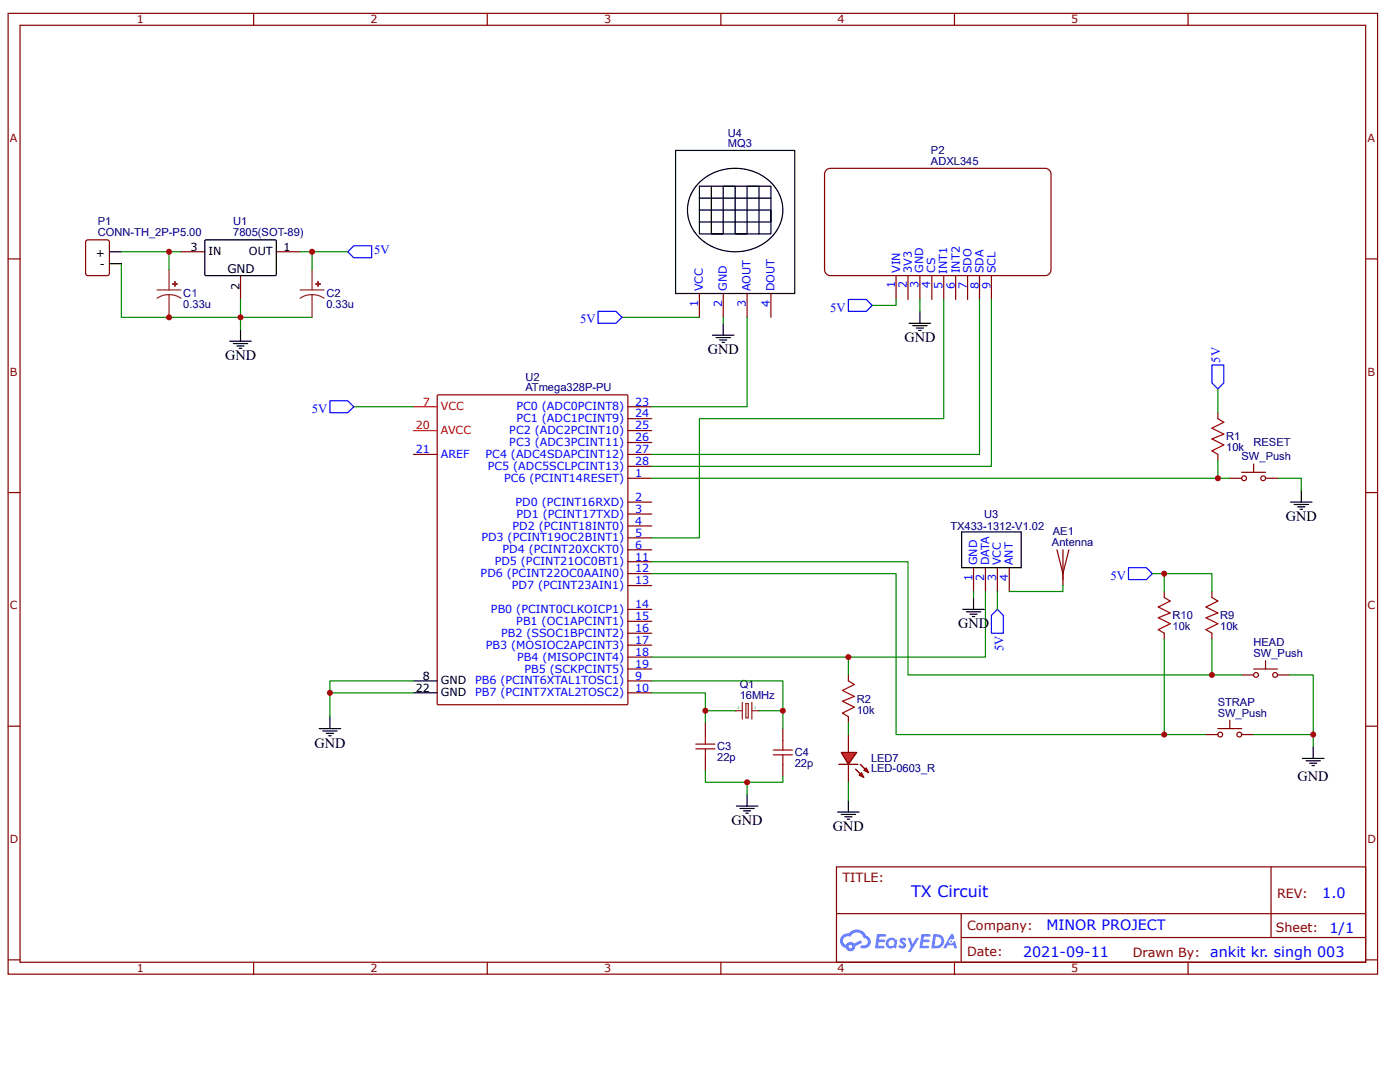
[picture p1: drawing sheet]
<svg xmlns="http://www.w3.org/2000/svg" width="279mm" height="216mm" viewBox="0 0 279 216" stroke-linecap="round" stroke-linejoin="round" font-family="sans-serif">
<g fill="none" stroke="#800" stroke-width=".24">
<path d="M1.6 2.7h273.3v191.7h-273.3zM4 5h268.5v187h-268.5zM50.6 2.7v2.3M97.2 2.7v2.3M143.9 2.7v2.3M190.5 2.7v2.3M237.1 2.7v2.3M1.6 51.7h2.4M272.5 51.7h2.4M1.6 98.3h2.4M272.5 98.3h2.4M1.6 144.9h2.4"/>
<path d="M272.5 144.9h2.4M166.9 173h105.6v19h-105.6zM253.7 173v14.1M1.6 191.5h2.4M50.6 192v2.4M97.2 192v2.4M143.9 192v2.4M167 182.3h105.5M190.5 192v2.4M191.8 187.1h80.7M191.8 182.3v9.5M237.1 192v2.4"/>
<path d="M272.5 191.5h2.4"/>
</g>
<g fill="#58f">
<path d="M179.7 187.3l.5-.2 .4 .1 .3 .2-.3 .4a.32 .32 0 0 0-.2-.2 .32 .32 0 0 0-.3 .1v.1a.8 .8 0 0 1 .6 .6 .8 .8 0 0 1-.2 .8h-.7l-.5-.3 .3-.4 .5 .3 .2-.1v-.2a.82 .82 0 0 1-.6-1.2z"/>
<path d="M181.2 187.1h.5l.4 1.3 .8-1.3h.5l-1.7 2.9h-.5l.6-1.1z"/>
<path d="M175 186.4l1.8 .1 .1 .2-.3 .2h-1.1l-.1 .6h1.1l.2 .2-.3 .3h-1l-.2 .7h1.1l.2 .1v.3l-1.9 .1z"/>
<path d="M183.9 186.4l1.8 .1v.2l-.2 .2h-1.1l-.1 .6h1l.2 .2-.2 .3h-1.1l-.1 .7h1l.2 .1v.3l-1.8 .1z"/>
<path d="M189.8 186.4h.5l.2 .9-.4 .2a.47 .47 0 0 0-.7 .2 .47 .47 0 0 0 .3 .6 .47 .47 0 0 0 .6-.4l.3-.2 .4 1.5h-.5l-.2-.6h-1.2l-.3 .6h-.6z"/>
<path d="M186.3 186.4l-.4 2.8h.9a1.42 1.42 0 0 0 1.6-1.4 1.42 1.42 0 0 0-1.7-1.4zM186.8 186.9a.94 .94 0 0 1 1.1 1 .94 .94 0 0 1-1.2 .8h-.2z"/>
<path d="M177 187.5a1.04 1.04 0 0 0 0 1.4 1.04 1.04 0 0 0 1.4 .2l.5 .1 .1-1.5-.3-.2a1 1 0 0 0-1.7 0zM177.2 188.2a.65 .65 0 0 1 1.3 0 .65 .65 0 0 1-1.3 0z"/>
<path d="M168.1 186.7a1.47 1.47 0 0 0 .7 2.5 .97 .97 0 0 0 1.1 .6 .97 .97 0 0 0 .8-1l1.3-.7-.3-.5-1.3 .7a.99 .99 0 0 0-1.6 .3 .94 .94 0 0 1-.4-1.3 .94 .94 0 0 1 1.3-.4 1.43 1.43 0 0 1 1.5-.8 1.43 1.43 0 0 1 1.2 1.1 .77 .77 0 0 1 .8 1 .77 .77 0 0 1-1.1 .4 .29 .29 0 0 0-.4 .3 .29 .29 0 0 0 .3 .3 1.34 1.34 0 0 0 1.7-.8 1.34 1.34 0 0 0-.9-1.7 2.12 2.12 0 0 0-3.5-.5l-.7 .1zM169.4 188.9a.37 .37 0 0 1 .7 0 .37 .37 0 0 1-.7 0z"/>
<circle cx="189.8" cy="187.8" r=".18"/>
</g>
<path d="M36.1 50.2h4.8M48 55v4.8M55.1 50.2h4.8" fill="none" stroke="#800" stroke-width=".24"/>
<path d="M40.9 47.9h14.1l.1 .2v6.7l-.2 .2h-13.9l-.1-.2z" fill="none" stroke="#000" stroke-width=".24"/>
<path d="M31.4 57.8h4.7M33.7 58.8a3.8 3.8 0 0 0-2.3 .7M33.7 58.8a3.9 3.9 0 0 1 2.4 .7M33.7 53.8v4M33.7 58.8v4.5" fill="none" stroke="#8d2323" stroke-width=".24"/>
<path d="M34.4 56.7h1z" fill="#8d2323"/>
<path d="M34.4 56.7h1z" fill="none" stroke="#8d2323" stroke-width=".24"/>
<path d="M34.9 56.2v.9z" fill="#8d2323"/>
<path d="M34.9 56.2v.9zM59.9 57.8h4.8M62.3 58.8a3.8 3.8 0 0 0-2.4 .7M62.3 58.8a3.9 3.9 0 0 1 2.4 .7M62.3 53.8v4M62.3 58.8v4.5" fill="none" stroke="#8d2323" stroke-width=".24"/>
<path d="M63 56.7h.9z" fill="#8d2323"/>
<path d="M63 56.7h.9z" fill="none" stroke="#8d2323" stroke-width=".24"/>
<path d="M63.4 56.2l.1 .9z" fill="#8d2323"/>
<path d="M63.4 56.2l.1 .9zM146.7 141.8h.1M146.7 141.8h1.4M148.1 140.2v3.3M148.9 140.4h.4v2.8h-.4zM150 141.8h1.5M150 140.2v3.3M151.5 141.8h.1" fill="none" stroke="#8d2323" stroke-width=".24"/>
<g fill="none" stroke="#000" stroke-width=".24">
<path d="M134.8 30h23.8v28.6h-23.8zM139.6 36.4a10.2 10.2 0 0 1 15.8 2.1 7.9 7.9 0 0 1-4.8 11 10 10 0 0 1-12.9-4.9 7.5 7.5 0 0 1 1.9-8.2zM139.6 37.2h14.3v9.5h-14.3zM139.6 39.5h14.3M142 37.2v9.5h2.3v-9.5h2.4v9.5h2.4v-9.5h2.4v9.5M21.8 52.6h2.4M21.8 50.2h2.4M139.6 41.9h14.3v2.4h-14.3M45.9 68.1h4.2M46.6 68.6h2.8M47.3 69h1.4M47.8 69.5h.4"/>
<path d="M48 65.7v2.4M142.2 66.9h4.3M142.9 67.4h2.9M143.6 67.8h1.5M144.1 68.3h.5M144.3 64.5v2.4M181.4 64.5h4.3M182.2 65h2.8M182.9 65.5h1.4M183.3 65.9h.5M183.6 62.1v2.4M259.7 97.8v2.4"/>
<path d="M191.9 106.1h11.9v7.2h-11.9zM194.3 119.2v2.4M257.6 100.2h4.2M258.3 100.7h2.8M259 101.1h1.4M259.5 101.6h.4M82.5 135.9h4.8M82.5 138.2h4.8M192.1 121.6h4.3M192.9 122.1h2.8M193.6 122.5h1.4M194.1 123h.4"/>
<path d="M63.7 145.4h4.3M64.4 145.9h2.9M65.1 146.3h1.5M65.6 146.8h.5M65.8 143v2.4M149.1 158.5v2.3M259.9 151.3h4.3M260.7 151.8h2.8M261.4 152.3h1.4M261.8 152.8h.5M262.1 149v2.3M147 160.8h4.2"/>
<path d="M147.7 161.3h2.8M148.4 161.8h1.4M148.9 162.3h.4"/>
</g>
<g fill="none" stroke="#080" stroke-width=".24">
<path d="M24.2 52.6v10.7h23.8v-3.5M24.2 50.2h11.9M33.7 50.2v3.6M59.9 50.2h2.4v3.6M62.3 50.2h7.1M178.8 59.8v1.1h-4.7M183.6 59.8v2.3M188.3 59.8v23.7h-48.7v23.8h-9.5M195.5 59.8v30.9h-65.4M197.9 59.8v33.3h-67.8M62.3 63.3h-14.3v2.4M124.1 63.3h15.5"/>
<path d="M144.3 63.3v1.2M149.1 63.3v17.9h-19M243.1 77.6v4.7M70.6 81.2h11.9M130.1 95.4h115.3M243.1 91.9v3.5M254.9 95.4h4.8v2.4M130.1 112.1h51.1v22.6h60.7M130.1 114.5h48.7v32.1h53.5M194.3 118v1.2M196.7 118v13.1h-66.6M199 118v3.6"/>
<path d="M212.1 116.8v1.2h-10.7M230 114.5h11.9v3.5M232.3 114.5v3.5M82.5 138.2h-16.7v4.8M82.5 135.9h-16.7v2.3M130.1 138.2h10.7v3.6h5.9M130.1 135.9h26.1v5.9h-4.7M232.3 127.5v19.1h8.4M241.9 127.5v7.2h5.9M257.3 134.7h4.8v14.3M140.8 153.7v2.4h15.4v-1.2M140.8 141.8v2.4"/>
<path d="M156.2 141.8v3.6M250.2 146.6h11.9"/>
</g>
<g fill="none" stroke="#800" stroke-width=".24">
<path d="M164.9 33.9l.8-.3h42.9a1.19 1.19 0 0 1 1.2 1.2v19a1.19 1.19 0 0 1-1.2 1.2h-42.9a1.19 1.19 0 0 1-1.1-1.2v-19zM17.2 48l.4-.1h3.8l.4 .2v6.4l-.2 .4-4 .1-.4-.2-.1-6.5zM139.6 58.6v4.7M144.3 58.6v4.7M149.1 58.6v4.7M153.9 58.6v4.7M178.8 55v4.8M181.2 55v4.8M183.6 55v4.8M186 55v4.8M188.3 55v4.8M190.7 55v4.8"/>
<path d="M193.1 55v4.8M195.5 55v4.8M197.9 55v4.8M87.3 78.9l37.8-.1 .2 .1v61.5l-.1 .2h-37.7l-.2-.1zM82.5 90.7h4.8M125.3 95.4h4.8M125.3 90.7h4.8M125.3 81.2h4.8M125.3 83.5h4.8M125.3 85.9h4.8M125.3 88.3h4.8M125.3 93.1h4.8"/>
<path d="M243.1 82.3v1.2M243.1 90.7v1.2M125.3 100.2h4.8M125.3 102.6h4.8M125.3 104.9h4.8M125.3 107.3h4.8M125.3 109.7h4.8M125.3 112.1h4.8M125.3 114.5h4.8M125.3 116.8h4.8M194.3 113.3v4.7M196.7 113.3v4.7"/>
<path d="M199 113.3v4.7M201.4 113.3v4.7M232.3 118v1.2M241.9 118v1.2M125.3 135.9h4.8M125.3 138.2h4.8M125.3 121.6h4.8M125.3 124h4.8M125.3 126.4h4.8M125.3 128.7h4.8M125.3 131.1h4.8M125.3 133.5h4.8"/>
<path d="M169.3 134.7v1.2M232.3 126.4v1.1M241.9 126.4v1.1M140.8 144.2v2.4M140.8 151.3v2.4M156.2 145.4v2.4M156.2 152.5v2.4M169.3 143v1.2"/>
</g>
<path d="M82.5 81.2h4.8M82.5 85.9h4.8" fill="none" stroke="#f00" stroke-width=".24"/>
<path d="M243.1 83.5l1.1 .8-2.3 1.1 2.3 1.2-2.3 1 2.3 1.2-2.3 1.2 1.2 .7M232.3 119.2l1.2 .7-2.3 1.2 2.3 1.2-2.3 1 2.3 1.2-2.3 1.1 1.1 .8M241.9 119.2l1.2 .7-2.4 1.2 2.4 1.2-2.4 1 2.4 1.2-2.4 1.1 1.2 .8M169.3 135.9l1.2 .7-2.4 1.2 2.4 1.2-2.4 .9 2.4 1.2-2.4 1.2 1.2 .7M138.9 149.4h3.8M138.9 148.5h3.8M140.8 146.6v1.9M140.8 149.4v1.9M154.3 150.6h3.8M154.3 149.7h3.8M156.2 147.8v1.9M156.2 150.6v1.9" fill="none" stroke="#a00000" stroke-width=".24"/>
<g fill="none" stroke="#840000" stroke-width=".24">
<path d="M245.4 95.4h2.4M247.8 94.2h4.8M248.8 95.4a.48 .48 0 0 0-.7-.4 .48 .48 0 0 0-.1 .8 .48 .48 0 0 0 .8-.3M250.2 92.6v1.6M254.9 95.4h-2.3a.48 .48 0 0 0-.7-.4 .48 .48 0 0 0-.1 .8 .48 .48 0 0 0 .8-.3M210.9 109.7l1.2 4.8 1.2-4.8M212.1 109.7v7.1M247.8 134.7h2.4M250.2 133.5h4.7M251.1 134.7a.48 .48 0 0 0-.6-.4 .48 .48 0 0 0-.1 .8 .48 .48 0 0 0 .7-.3M252.6 131.8v1.7M257.3 134.7h-2.4a.48 .48 0 0 0-.6-.4 .48 .48 0 0 0-.1 .8 .48 .48 0 0 0 .7-.3"/>
<path d="M240.7 146.6h2.4M243.1 145.4h4.7M244 146.6a.48 .48 0 0 0-.7-.5 .48 .48 0 0 0-.1 .9 .48 .48 0 0 0 .8-.3M245.4 143.7v1.7M250.2 146.6h-2.4a.48 .48 0 0 0-.7-.5 .48 .48 0 0 0-.1 .9 .48 .48 0 0 0 .8-.3"/>
</g>
<path d="M70.6 49h3.6v2.4h-3.6l-1.2-1.2zM169.3 59.8h3.6l1.2 1.1-1.2 1.2h-3.6zM65.8 80h3.6l1.2 1.2-1.2 1.1h-3.6zM119.4 62.1h3.5l1.2 1.2-1.2 1.2h-3.5zM241.9 72.8h2.3v3.6l-1.1 1.2-1.2-1.2zM225.2 113.3h3.6l1.2 1.2-1.2 1.2h-3.6zM199 121.6l1.2 1.2v3.6h-2.3v-3.6z" fill="none" stroke="#00f" stroke-width=".24"/>
<path d="M167.9 150.1h3.1l-1.7 2.4z" fill="#f00"/>
<path d="M167.4 152.5h3.8M167.9 150.1h3.1l-1.7 2.4z" fill="none" stroke="#800" stroke-width=".24"/>
<path d="M167.4 152.5h3.8" fill="none" stroke="#f00" stroke-width=".2"/>
<path d="M171.7 152.5l.9 1z" fill="#800"/>
<path d="M171.7 152.5l.9 1" fill="none" stroke="#800" stroke-width=".24"/>
<path d="M170.7 153.5l1 .9z" fill="#800"/>
<path d="M170.7 153.5l1 .9" fill="none" stroke="#800" stroke-width=".24"/>
<path d="M172.4 153.7l.5-.5 .5 1z" fill="#f00"/>
<path d="M172.4 153.7l.5-.5 .5 1z" fill="none" stroke="#800" stroke-width=".24"/>
<path d="M171.5 154.7l.4-.5 .5 .9z" fill="#f00"/>
<path d="M169.3 146.6v3.5M169.3 152.5v3.6M171.5 154.7l.4-.5 .5 .9z" fill="none" stroke="#800" stroke-width=".24"/>
<path d="M169.3 159.7v2.3M167.2 162h4.3M167.9 162.5h2.8M168.6 163h1.4M169.1 163.5h.5" fill="none" stroke="#000" stroke-width=".24"/>
<path d="M169.3 131.1v3.6M149.1 156.1v2.4M169.3 144.2v2.4M169.3 156.1v3.6" fill="none" stroke="#080" stroke-width=".24"/>
<g fill="#c00">
<circle cx="48" cy="63.3" r=".59"/>
<circle cx="33.7" cy="63.3" r=".59"/>
<circle cx="33.7" cy="50.2" r=".59"/>
<circle cx="156.2" cy="141.8" r=".59"/>
<circle cx="140.8" cy="141.8" r=".59"/>
<circle cx="62.3" cy="50.2" r=".59"/>
<circle cx="243.1" cy="95.4" r=".59"/>
<circle cx="65.8" cy="138.2" r=".59"/>
<circle cx="232.3" cy="114.5" r=".59"/>
<circle cx="262.1" cy="146.6" r=".59"/>
<circle cx="241.9" cy="134.7" r=".59"/>
<circle cx="232.3" cy="146.6" r=".59"/>
<circle cx="169.3" cy="131.1" r=".59"/>
<circle cx="149.1" cy="156.1" r=".59"/>
</g>
<text font-size="3.2" fill="#00f" x="181.8" y="179.1">TX Circuit</text>
<g font-size="2.9">
<text x="44.9" y="71.9">GND</text>
<text x="141.2" y="70.7">GND</text>
<text x="180.5" y="68.3">GND</text>
<text x="256.6" y="104">GND</text>
<text x="191.2" y="125.4">GND</text>
<text x="62.8" y="149.2">GND</text>
<text x="258.9" y="155.9">GND</text>
<text x="146" y="164.7">GND</text>
<text x="166.2" y="165.8">GND</text>
</g>
<g font-size="2.9" fill="#00f">
<text x="263.9" y="179.2">1.0</text>
<text x="208.9" y="185.7">MINOR PROJECT</text>
<text x="204.2" y="190.9">2021-09-11</text>
<text x="241.5" y="190.9">ankit kr. singh 003</text>
<text x="265.3" y="186.2">1/1</text>
</g>
<g font-size="2.5" fill="#00f">
<text x="74.6" y="50.7">5V</text>
<text x="115.8" y="64.5">5V</text>
<text x="165.7" y="62.2">5V</text>
<text x="243.5" y="72.4" transform="rotate(-90 243.5 72.4)">5V</text>
<text x="62.2" y="82.4">5V</text>
<text x="221.6" y="115.7">5V</text>
<text x="200.3" y="130" transform="rotate(-90 200.3 130)">5V</text>
</g>
<g font-size="2.5" fill="#800">
<text x="168.1" y="176.1">TITLE:</text>
<text x="254.9" y="179.2">REV:</text>
<text x="193" y="185.6">Company:</text>
<text x="193" y="190.8">Date:</text>
<text x="226.1" y="190.9">Drawn By:</text>
<text x="254.6" y="186.1">Sheet:</text>
</g>
<text font-size="2.4" x="45.4" y="54.5">GND</text>
<g font-size="2.2" fill="#800">
<text x="27.3" y="4.7">1</text>
<text x="73.9" y="4.7">2</text>
<text x="120.6" y="4.7">3</text>
<text x="167.2" y="4.7">4</text>
<text x="213.8" y="4.7">5</text>
<text x="2" y="28.4">A</text>
<text x="272.9" y="28.4">A</text>
<text x="2" y="75">B</text>
<text x="272.9" y="75">B</text>
<text x="2" y="121.6">C</text>
<text x="272.9" y="121.6">C</text>
<text x="2" y="168.2">D</text>
<text x="272.9" y="168.2">D</text>
<text x="27.3" y="194">1</text>
<text x="73.9" y="194">2</text>
<text x="120.6" y="194">3</text>
<text x="167.2" y="194">4</text>
<text x="213.8" y="194">5</text>
</g>
<g font-size="2.2" fill="#000080">
<text x="145.3" y="29.3">MQ3</text>
<text x="145.3" y="27.3">U4</text>
<text x="185.8" y="32.9">ADXL345</text>
<text x="185.8" y="30.7">P2</text>
<text x="19.5" y="47.1">CONN-TH_2P-P5.00</text>
<text x="19.5" y="45">P1</text>
<text x="46.5" y="47.1">7805(SOT-89)</text>
<text x="46.5" y="45">U1</text>
<text x="36.6" y="59.3">C1</text>
<text x="65.1" y="59.3">C2</text>
<text x="36.6" y="61.5">0.33u</text>
<text x="65.1" y="61.5">0.33u</text>
<text x="104.8" y="78">ATmega328P-PU</text>
<text x="104.8" y="76">U2</text>
<text x="244.7" y="87.9">R1</text>
<text x="250.2" y="89.1">RESET</text>
<text x="244.7" y="90">10k</text>
<text x="247.8" y="91.9">SW_Push</text>
<text x="189.7" y="105.7">TX433-1312-V1.02</text>
<text x="196.4" y="103.3">U3</text>
<text x="210.1" y="106.8">AE1</text>
<text x="209.9" y="109">Antenna</text>
<text x="234" y="125.7">10k</text>
<text x="234" y="123.6">R10</text>
<text x="243.5" y="125.7">10k</text>
<text x="243.5" y="123.6">R9</text>
<text x="250.2" y="131.1">SW_Push</text>
<text x="250.2" y="128.9">HEAD</text>
<text x="147.6" y="137.3">Q1</text>
<text x="147.6" y="139.4">16MHz</text>
<text x="171" y="142.4">10k</text>
<text x="171" y="140.2">R2</text>
<text x="243" y="143">SW_Push</text>
<text x="243" y="140.8">STRAP</text>
<text x="143.1" y="149.7">C3</text>
<text x="143.1" y="151.9">22p</text>
<text x="158.6" y="153.1">22p</text>
<text x="158.6" y="150.9">C4</text>
<text x="173.8" y="154.1">LED-0603_R</text>
<text x="173.8" y="152.1">LED7</text>
</g>
<g font-size="2.2">
<text x="19.1" y="51.2">+</text>
<text x="20" y="53.6">-</text>
<text x="38" y="50">3</text>
<text x="41.6" y="51">IN</text>
<text x="49.7" y="51">OUT</text>
<text x="56.6" y="50">1</text>
<text x="47.8" y="57.8" transform="rotate(-90 47.8 57.8)">2</text>
<text x="84.4" y="135.6">8</text>
<text x="88" y="136.6">GND</text>
<text x="83" y="138">22</text>
<text x="88" y="139">GND</text>
</g>
<g font-size="2.2" fill="#00f">
<text x="140.3" y="58.1" transform="rotate(-90 140.3 58.1)">VCC</text>
<text x="145.1" y="58.1" transform="rotate(-90 145.1 58.1)">GND</text>
<text x="149.8" y="58.1" transform="rotate(-90 149.8 58.1)">AOUT</text>
<text x="154.6" y="58.1" transform="rotate(-90 154.6 58.1)">DOUT</text>
<text x="178.6" y="57.5" transform="rotate(-90 178.6 57.5)">1</text>
<text x="179.6" y="54.5" transform="rotate(-90 179.6 54.5)">VIN</text>
<text x="181" y="57.5" transform="rotate(-90 181 57.5)">2</text>
<text x="181.9" y="54.5" transform="rotate(-90 181.9 54.5)">3V3</text>
<text x="183.3" y="57.5" transform="rotate(-90 183.3 57.5)">3</text>
<text x="184.2" y="54.5" transform="rotate(-90 184.2 54.5)">GND</text>
<text x="185.7" y="57.5" transform="rotate(-90 185.7 57.5)">4</text>
<text x="186.6" y="54.5" transform="rotate(-90 186.6 54.5)">CS</text>
<text x="188.1" y="57.7" transform="rotate(-90 188.1 57.7)">5</text>
<text x="189.1" y="54.6" transform="rotate(-90 189.1 54.6)">INT1</text>
<text x="190.6" y="57.6" transform="rotate(-90 190.6 57.6)">6</text>
<text x="191.5" y="54.5" transform="rotate(-90 191.5 54.5)">INT2</text>
<text x="193" y="57.6" transform="rotate(-90 193 57.6)">7</text>
<text x="193.9" y="54.5" transform="rotate(-90 193.9 54.5)">SDO</text>
<text x="195.3" y="57.6" transform="rotate(-90 195.3 57.6)">8</text>
<text x="196.3" y="54.5" transform="rotate(-90 196.3 54.5)">SDA</text>
<text x="197.7" y="57.6" transform="rotate(-90 197.7 57.6)">9</text>
<text x="198.7" y="54.5" transform="rotate(-90 198.7 54.5)">SCL</text>
<text x="139.3" y="61.2" transform="rotate(-90 139.3 61.2)">1</text>
<text x="144.1" y="61.2" transform="rotate(-90 144.1 61.2)">2</text>
<text x="148.9" y="61.2" transform="rotate(-90 148.9 61.2)">3</text>
<text x="153.6" y="61.2" transform="rotate(-90 153.6 61.2)">4</text>
<text x="103.1" y="81.9">PC0 (ADC0PCINT8)</text>
<text x="126.7" y="80.9">23</text>
<text x="126.7" y="83.3">24</text>
<text x="101.6" y="86.6">PC2 (ADC2PCINT10)</text>
<text x="101.6" y="89">PC3 (ADC3PCINT11)</text>
<text x="103.1" y="84.3">PC1 (ADC1PCINT9)</text>
<text x="126.7" y="85.7">25</text>
<text x="126.7" y="88.1">26</text>
<text x="83" y="90.4">21</text>
<text x="88" y="91.4">AREF</text>
<text x="96.9" y="91.4">PC4 (ADC4SDAPCINT12)</text>
<text x="97.3" y="93.8">PC5 (ADC5SCLPCINT13)</text>
<text x="126.7" y="95.2">1</text>
<text x="126.7" y="90.4">27</text>
<text x="126.7" y="92.8">28</text>
<text x="100.6" y="96.1">PC6 (PCINT14RESET)</text>
<text x="102.9" y="100.9">PD0 (PCINT16RXD)</text>
<text x="126.7" y="100">2</text>
<text x="102.3" y="105.7">PD2 (PCINT18INT0)</text>
<text x="103.1" y="103.3">PD1 (PCINT17TXD)</text>
<text x="126.7" y="102.3">3</text>
<text x="126.7" y="104.7">4</text>
<text x="126.7" y="107.1">5</text>
<text x="96.1" y="108">PD3 (PCINT19OC2BINT1)</text>
<text x="98.7" y="112.8">PD5 (PCINT21OC0BT1)</text>
<text x="100.3" y="110.4">PD4 (PCINT20XCKT0)</text>
<text x="126.7" y="109.5">6</text>
<text x="126.7" y="111.8">11</text>
<text x="195" y="112.8" transform="rotate(-90 195 112.8)">GND</text>
<text x="197.4" y="112.8" transform="rotate(-90 197.4 112.8)">DATA</text>
<text x="199.8" y="112.8" transform="rotate(-90 199.8 112.8)">VCC</text>
<text x="202.1" y="112.8" transform="rotate(-90 202.1 112.8)">ANT</text>
<text x="95.9" y="115.2">PD6 (PCINT22OC0AAIN0)</text>
<text x="102.1" y="117.6">PD7 (PCINT23AIN1)</text>
<text x="126.7" y="114.2">12</text>
<text x="126.7" y="116.6">13</text>
<text x="194.1" y="115.9" transform="rotate(-90 194.1 115.9)">1</text>
<text x="196.4" y="115.9" transform="rotate(-90 196.4 115.9)">2</text>
<text x="198.8" y="115.9" transform="rotate(-90 198.8 115.9)">3</text>
<text x="201.2" y="115.9" transform="rotate(-90 201.2 115.9)">4</text>
<text x="98" y="122.3">PB0 (PCINT0CLKOICP1)</text>
<text x="103" y="124.7">PB1 (OC1APCINT1)</text>
<text x="126.7" y="121.4">14</text>
<text x="126.7" y="123.7">15</text>
<text x="97" y="129.4">PB3 (MOSIOC2APCINT3)</text>
<text x="100" y="127.1">PB2 (SSOC1BPCINT2)</text>
<text x="103.2" y="131.8">PB4 (MISOPCINT4)</text>
<text x="126.7" y="126.1">16</text>
<text x="126.7" y="128.5">17</text>
<text x="126.7" y="130.9">18</text>
<text x="94.8" y="136.6">PB6 (PCINT6XTAL1TOSC1)</text>
<text x="104.7" y="134.2">PB5 (SCKPCINT5)</text>
<text x="126.7" y="135.6">9</text>
<text x="126.7" y="133.3">19</text>
<text x="94.8" y="139">PB7 (PCINT7XTAL2TOSC2)</text>
<text x="126.7" y="138">10</text>
</g>
<g font-size="2.2" fill="#f00">
<text x="84.4" y="80.9">7</text>
<text x="88" y="81.9">VCC</text>
<text x="83" y="85.7">20</text>
<text x="88" y="86.6">AVCC</text>
</g>
<g font-size=".7" fill="#238d23">
<text x="147.2" y="141.4">2</text>
<text x="150.5" y="141.4">1</text>
</g>
</svg>
